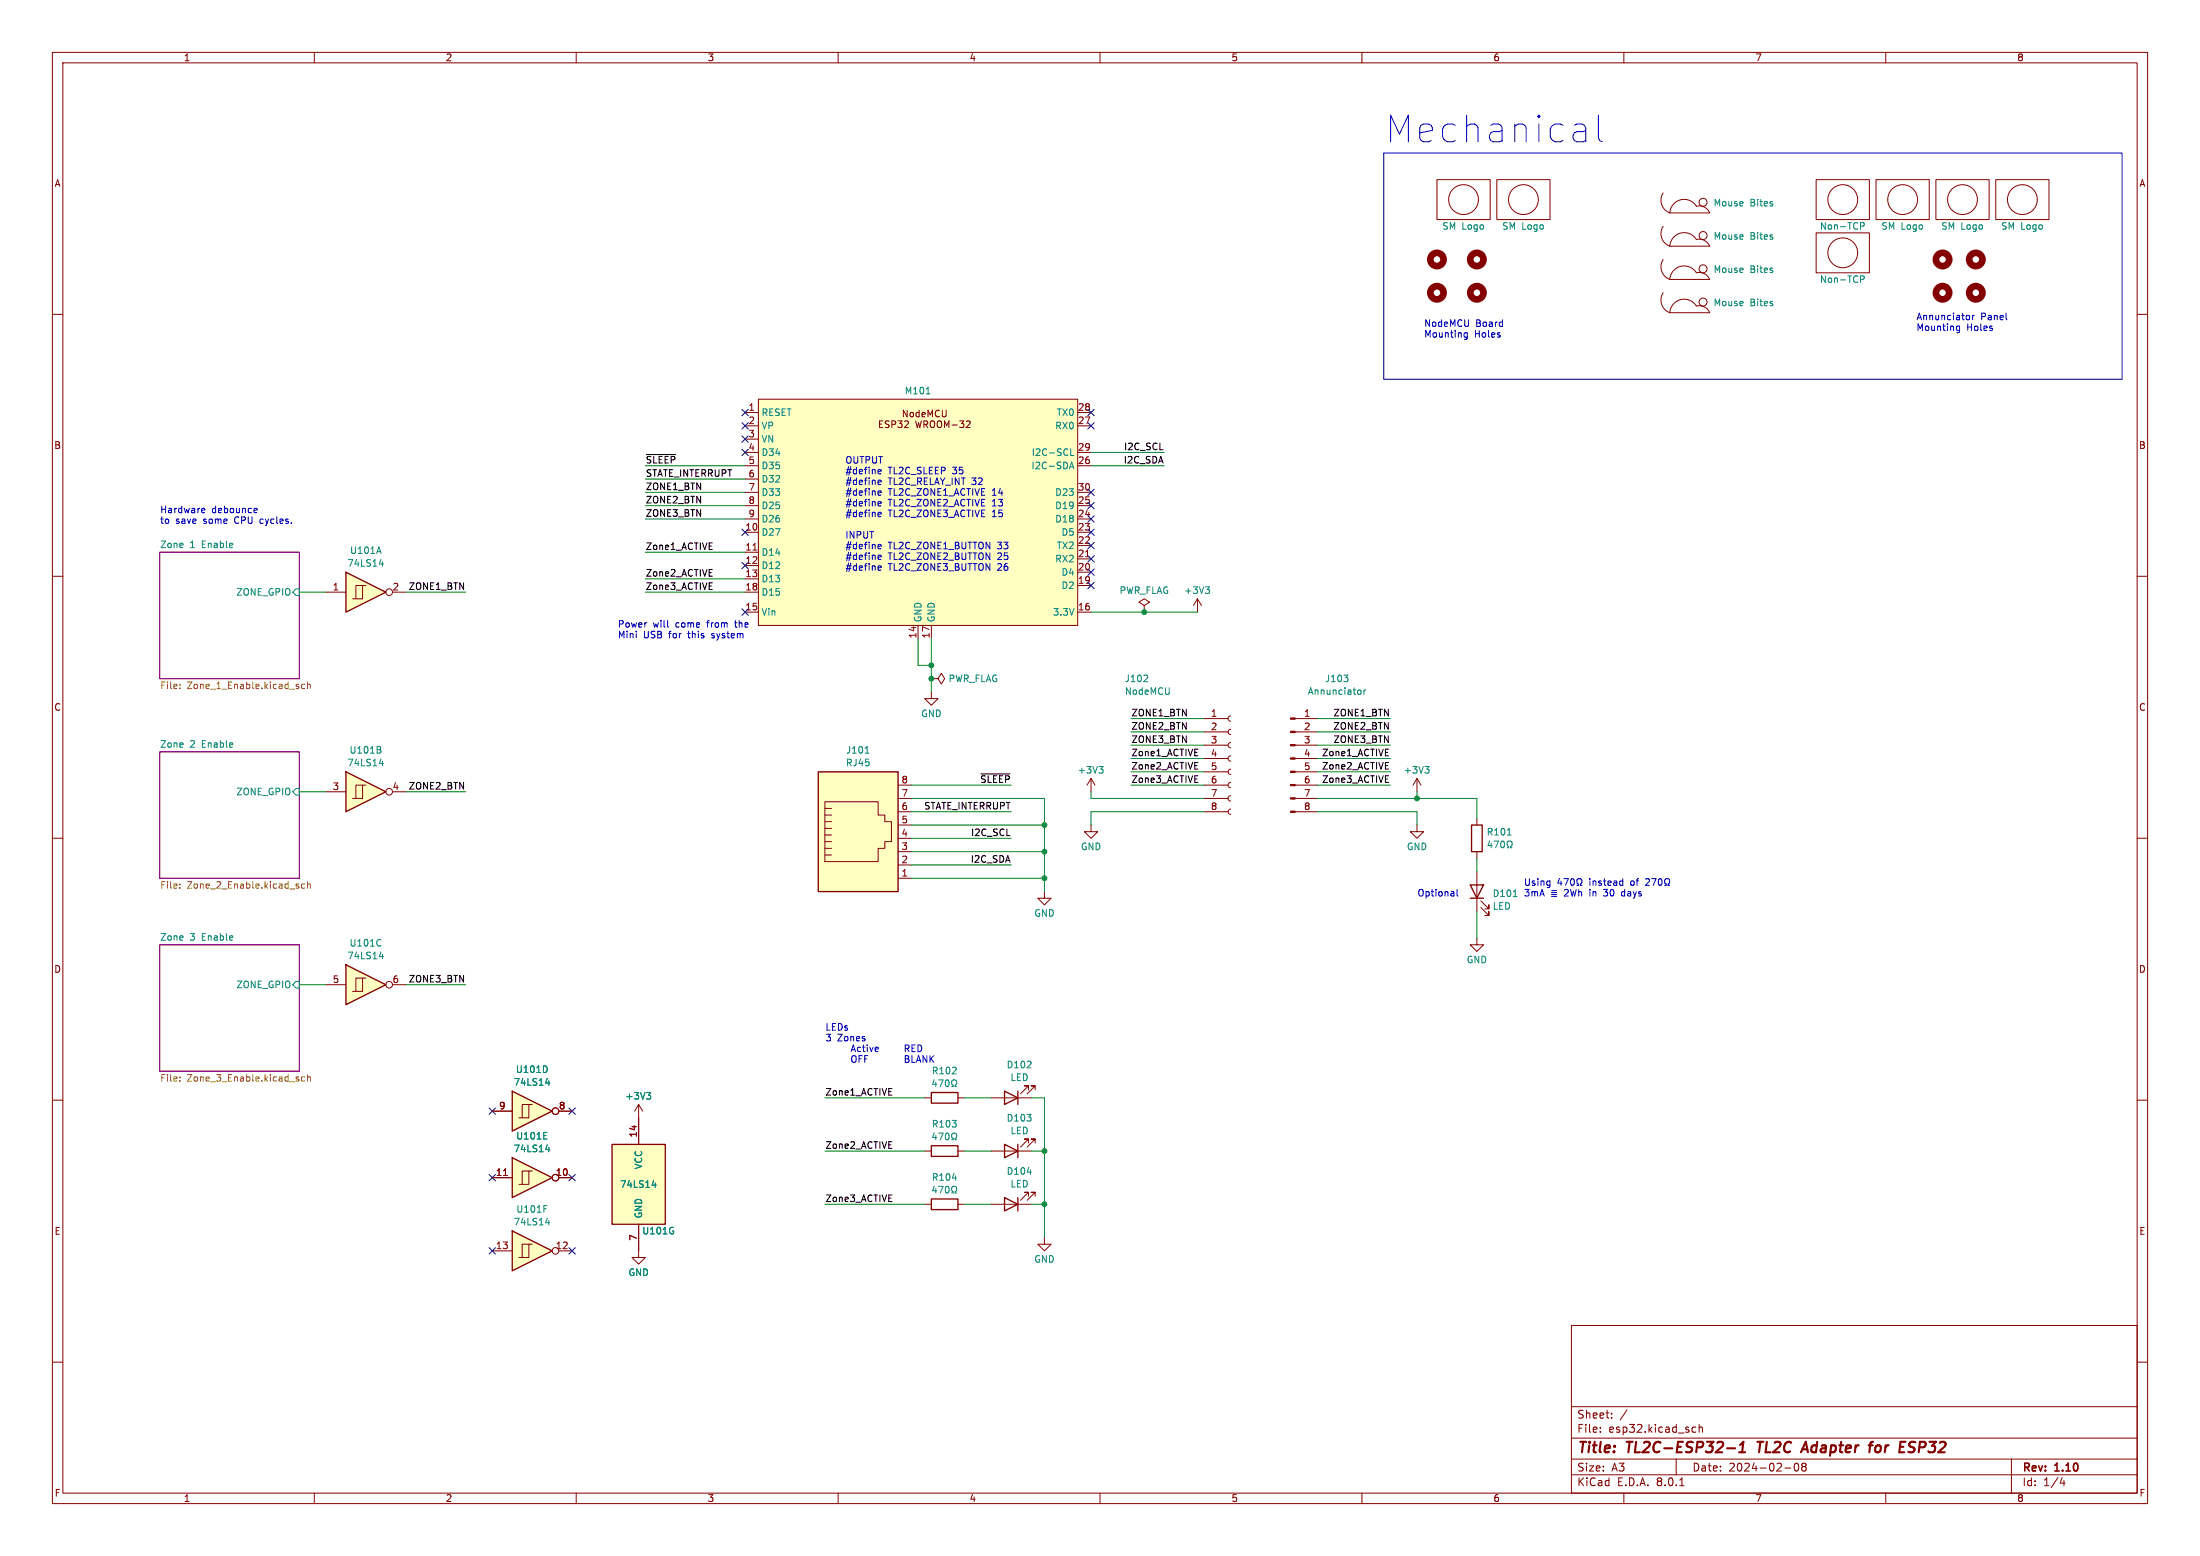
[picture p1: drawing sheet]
<svg xmlns="http://www.w3.org/2000/svg" width="420mm" height="297mm" viewBox="0 0 420 297" stroke-linecap="round" stroke-linejoin="round" font-family="sans-serif">
<path d="M0 0h420v297h-420z" fill="#fff" stroke="#fff" stroke-width=".19"/>
<g fill="none" stroke="#840000" stroke-width=".19">
<path d="M10 10h400v277h-400zM12 12h396v273h-396zM60 10v2M110 10v2M160 10v2M210 10v2M260 10v2M310 10v2M360 10v2M10 60h2M317.5 49.5a2.56 2.56 0 0 0 1.3 3.8M319.5 51.6a2.81 2.81 0 0 1 4.4 .5 2.18 2.18 0 0 1 2.5 1.2h-7.6a2.75 2.75 0 0 1 .7-1.7z"/>
<path d="M408 60h2M10 110h2M408 110h2M10 160h2M408 160h2M10 210h2M408 210h2M10 260h2M300 253h108v32h-108zM408 260h2M300 278.5h108M300 274.5h108"/>
<path d="M300 268.5h108M305.5 273.2v.2M305.5 272.5v.1M307.7 270.5v.2M307.7 269.8v.1M310.6 269.1l-1.3 1.9M320 278.5v3M323.2 273.3h.5M323.2 272.5h.5M324.4 272.5l.2-.1 .3 .1 .1 .9M324.4 271.9v1.5M342.7 279.4l.2-.1a.8 .8 0 0 1 .5 .7 .8 .8 0 0 1-.5 .8 1 1 0 0 1-.2-1.4z"/>
<path d="M344.2 279.9l-.3-.3 .3-.3h.3l.3 .3-.3 .3M344.2 279.9l-.3 .3v.3l.3 .3h.3l.3-.3-.1-.4-.2-.2M344.2 279.9h.3M384 278.5v6.5M60 285v2M110 285v2M160 285v2M210 285v2M260 285v2M300 281.5h108M310 285v2M320.7 283.6h.8"/>
<path d="M340.7 280.2h1.2M360 285v2M393.7 282l-.4 1.1h.9M394 282.6v1"/>
<circle cx="325.1" cy="51.3" r=".76"/>
</g>
<path d="M329.7 276.4h1.5M332 277.2h1.1M332.2 275.8l.6-.6-.2 2M335.5 275.2h1.1M336.1 275.2l-.3 2M343.8 277.2l.9-2 .4 2M344.1 276.6h.9M357.4 275.2h.2M358.7 275.9a.62 .62 0 0 0-.7 .4v.7a.52 .52 0 0 0 .8 .1M364.3 277.1h1M365.4 275.2l-.7 .1a.46 .46 0 0 0-.2 .5 .46 .46 0 0 0 .3 .4l.4 .1" fill="none" stroke="#840000" stroke-width=".4"/>
<path d="M30.5 105.4h26.6v24.1h-26.6zM30.5 143.5h26.6v24.1h-26.6zM30.5 180.3h26.6v24.2h-26.6z" fill="none" stroke="#840084" stroke-width=".19"/>
<path d="M56.5 112.4h.6v1.3h-.6l-.6-.7zM55.9 151.1l.6-.6h.6v1.3h-.6zM55.9 188l.6-.7h.6v1.3h-.6z" fill="none" stroke="#008484" stroke-width=".19"/>
<g fill="none" stroke="#848400" stroke-width=".19">
<path d="M34.3 130.7v.1M34.3 131.3v.1M57 131.1v.3M58.2 130.7l-.4-.1-.2 .2 .1 .6h.5M58.7 130.2v1.2M58.7 130.7l.2-.1 .3 .1v.7M34.3 169.4v.1M34.3 168.8v.1M57 169.2v.3M58.2 168.8l-.4-.1-.2 .2 .1 .6h.5M58.7 168.8l.2-.1 .3 .1v.7M58.7 168.3v1.2"/>
<path d="M34.3 205.6v.1M34.3 206.3v.1M57 206v.3M58.2 205.6l-.4-.1-.2 .3 .1 .5h.5M58.7 205.1v1.3M58.7 205.7l.2-.2 .3 .1v.8"/>
</g>
<path d="M156.2 147.3h15.2v22.9h-15.2z" fill="#ffffc2"/>
<g fill="none" stroke="#840000" stroke-width=".19">
<path d="M274.3 34.3h10.2v7.6h-10.2zM317.5 36.8a2.56 2.56 0 0 0 1.3 3.8M319.5 38.9a2.81 2.81 0 0 1 4.4 .5 2.18 2.18 0 0 1 2.5 1.2h-7.6a2.74 2.74 0 0 1 .7-1.7zM346.7 34.3h10.2v7.6h-10.2zM358.1 34.3h10.2v7.6h-10.2zM369.6 34.3h10.1v7.6h-10.1zM381 34.3h10.2v7.6h-10.2zM317.5 43.2a2.56 2.56 0 0 0 1.3 3.8M317.5 55.9a2.56 2.56 0 0 0 1.3 3.8M319.5 45.3a2.81 2.81 0 0 1 4.4 .4 2.18 2.18 0 0 1 2.5 1.3h-7.6a2.75 2.75 0 0 1 .7-1.7zM319.5 58a2.81 2.81 0 0 1 4.4 .4 2.18 2.18 0 0 1 2.5 1.3h-7.6a2.75 2.75 0 0 1 .7-1.7zM346.7 44.5h10.2v7.6h-10.2z"/>
<path d="M218.4 115.6l1.1-.7-1.1-.6-1 .6 1 .7v1.2M218.4 116.8h.1M228.6 114.3l-.8 1.3M228.6 114.3v2.5M228.6 114.3l.8 1.3M157.5 159.4h1.2M157.5 158.1h1.2M157.5 156.8h1.2M157.5 153h10.1v2.6h1.3v1.2h1.3v3.9h-1.3v1.2h-1.3v2.6h-10.1zM157.5 155.6h1.2M157.5 154.3h1.2M171.4 157.5h2.6"/>
<path d="M171.4 154.9h2.6M171.4 152.4h2.6M171.4 149.9h2.6M208.3 148.6l-.8 1.3M208.3 148.6v2.5M208.3 148.6l.7 1.3M157.5 163.2h1.2M157.5 161.9h1.2M157.5 160.7h1.2M171.4 167.6h2.6M171.4 165.1h2.6M171.4 162.6h2.6"/>
<path d="M171.4 160h2.6M189.2 209.6h7.6M196.3 208v-.7h-.7h.7l-1.5 1.5M197.6 208v-.7h-.8h.8l-1.5 1.5"/>
<circle cx="279.4" cy="38.1" r="2.84"/>
<circle cx="325.1" cy="38.6" r=".76"/>
<circle cx="351.8" cy="38.1" r="2.84"/>
<circle cx="363.2" cy="38.1" r="2.84"/>
<circle cx="374.6" cy="38.1" r="2.84"/>
<circle cx="386.1" cy="38.1" r="2.84"/>
<circle cx="325.1" cy="45" r=".76"/>
<circle cx="325.1" cy="57.7" r=".76"/>
<circle cx="351.8" cy="48.3" r="2.84"/>
</g>
<path d="M156.2 147.3h15.2v22.9h-15.2zM191.8 208.3l2.5 1.3-2.5 1.2zM194.3 208.3v2.5" fill="none" stroke="#840000" stroke-width=".25"/>
<path d="M355.2 52.6h.5l.2 .3-.1 .4h-.6M355.2 42.5h.5l.2 .2-.1 .4-.6 .1M230.1 112h.8l-.4 .5M230.7 112.5l.2 .2v.3l-.2 .3M165.2 143.8h.7M209.8 146.3h.8l-.4 .5M210.3 146.8l.3 .2v.3l-.3 .3" fill="none" stroke="#008484" stroke-width=".19"/>
<g fill="none" stroke="#840000" stroke-width="1.3">
<circle cx="281.9" cy="55.9" r="1.27"/>
<circle cx="370.8" cy="55.9" r="1.27"/>
<circle cx="370.8" cy="49.5" r="1.27"/>
<circle cx="377.2" cy="55.9" r="1.27"/>
<circle cx="377.2" cy="49.5" r="1.27"/>
</g>
<path d="M144.8 76.2h60.9v43.2h-60.9z" fill="#ffffc2"/>
<g fill="none" stroke="#840000" stroke-width=".19">
<path d="M142.2 78.7h2.6M144.8 76.2h60.9v43.2h-60.9zM173.2 78.3v1.3l-.8-1.3v1.3M173.8 78.8l.2-.1 .3 .1 .1 .5-.1 .2-.3 .1-.2-.2zM175.5 78.8l-.4-.1-.2 .3 .1 .5h.5M175.5 78.3v1.3M176 79.1l.6-.1v-.2l-.4-.1-.2 .2 .1 .6h.5M177.2 79.6v-1.3l.4 .9 .4-.9v1.3M179.3 78.4a.6 .6 0 0 0-.8 .4 .6 .6 0 0 0 .6 .8M179.9 78.3v1M180.6 78.3v1M205.7 78.7h2.6"/>
<path d="M142.2 81.3h2.6M142.2 99.1h2.6M142.2 96.5h2.6M142.2 88.9h2.6M142.2 86.4h2.6M142.2 83.8h2.6M142.2 94h2.6M142.2 91.4h2.6M167.9 80.9h.4M168.5 80.3h-.6v1.3h.6M169.7 80.4l-.5-.1-.1 .2v.3l.5 .3 .1 .3-.2 .2h-.5M170.3 81l.6-.1 .1-.1-.1-.3-.6-.2v1.3"/>
<path d="M171.4 80.3h.8l-.4 .5 .3 .1v.6l-.1 .1-.6-.1M172.7 80.5l.5-.2 .2 .4-.8 .9h.8M174.8 80.3l.3 1.3 .3-.9 .2 .9 .3-1.3M176.4 81l.6-.1 .1-.1-.1-.3-.6-.2v1.3M176.7 81l.4 .6M177.6 80.5l.3-.2a.43 .43 0 0 1 .5 .5v.4a.42 .42 0 0 1-.4 .4 .42 .42 0 0 1-.4-.4zM179.1 80.4a.81 .81 0 0 0 .1 1.2l.5-.2M180.3 80.3v1.3M181.2 80.3v1.3M183.2 81.5l.2 .1 .5-.1M185.1 80.9l-.7 .7h.8M205.7 81.3h2.6"/>
<path d="M205.7 99.1h2.6M205.7 96.5h2.6M205.7 88.9h2.6M205.7 86.4h2.6M205.7 94h2.6M142.2 101.6h2.6M142.2 105.4h2.6M142.2 108h2.6M142.2 110.5h2.6M142.2 116.8h2.6M142.2 113h2.6M143.8 105h.7"/>
<path d="M175.3 119.4v2.5M177.8 119.4v2.5M205.7 101.6h2.6M205.7 116.8h2.6M205.7 111.8h2.6M205.7 109.2h2.6M205.7 106.7h2.6M205.7 104.1h2.6M207.3 106.3h.7M176.5 209.6h1.3M182.9 209.6h1.2"/>
</g>
<path d="M176.8 75.2h.8M204.2 89.5l.4-1.3 .4 1.3M204.3 89.1h.6M204.4 85.7v1.2h.6M178.3 206.1l-.3 .9h.8M178.6 206.5v.9M179.2 206.1h.8l-.5 1.3M180.6 206.2l.2-.1a.68 .68 0 0 1 .4 .7 .68 .68 0 0 1-.4 .6l-.3-.5zM181.7 207.4h.3v-.2a.54 .54 0 0 1-.3-.8 .54 .54 0 0 1 .8-.2l.1 .6-.3 .4v.2h.3" fill="none" stroke="#008484" stroke-width=".19"/>
<path d="M177.8 208.5h5.1v2.1h-5.1z" fill="none" stroke="#840000" stroke-width=".25"/>
<path d="M66 109.2l7.7 3.8-7.7 3.8z" fill="#ffffc2"/>
<path d="M66 109.2l7.7 3.8-7.7 3.8z" fill="none" stroke="#840000" stroke-width=".25"/>
<g fill="none" stroke="#840000" stroke-width=".19">
<path d="M62.2 113h3.8M69.2 111.8h-1.3v2.5M69.8 111.8h-.6v2.5h-1.9M74.9 113h2.6M177.8 129.5h1.3l.6-1 .6 1-.6 1.1-.6-1.1M177.8 129.5h.1M177.8 132.1v1.3h1.3l-1.3 1.2-1.3-1.2h1.3M208.3 157.5v1.3h-1.3l1.3 1.2 1.2-1.2h-1.2"/>
<circle cx="74.3" cy="113" r=".63"/>
</g>
<path d="M72.3 104.4l.5 1.3M72.4 107.7h.8M73 107.2v.9" fill="none" stroke="#008484" stroke-width=".19"/>
<path d="M66 184.2l7.7 3.8-7.7 3.8z" fill="#ffffc2"/>
<path d="M66 184.2l7.7 3.8-7.7 3.8z" fill="none" stroke="#840000" stroke-width=".25"/>
<g fill="none" stroke="#840000" stroke-width=".19">
<path d="M199.4 170.2v1.3h1.3l-1.3 1.2-1.3-1.2h1.3M62.2 188h3.8M69.2 186.7h-1.3v2.5M69.8 186.7h-.6v2.5h-1.9M74.9 188h2.6"/>
<circle cx="74.3" cy="188" r=".63"/>
</g>
<path d="M72.7 179.4h.1M72.4 182.6h.8M72.7 180.5h.1M73 182.2v.8" fill="none" stroke="#008484" stroke-width=".19"/>
<path d="M66 147.3l7.7 3.8-7.7 3.8z" fill="#ffffc2"/>
<path d="M66 147.3l7.7 3.8-7.7 3.8zM280.7 168.9h2.5l-1.3 2.6zM280.7 171.5h2.5" fill="none" stroke="#840000" stroke-width=".25"/>
<g fill="none" stroke="#840000" stroke-width=".19">
<path d="M229.9 139.7h4.5M229.9 137.2h4.5M234.9 139.2l-.3 .1-.2 .4 .2 .4 .3 .1M234.9 136.7l-.3 .1-.2 .4 .2 .3 .3 .2M62.2 151.1h3.8M69.2 149.9h-1.3v2.5M69.8 149.9h-.6v2.5h-1.9M74.9 151.1h2.6M229.9 154.9h4.5M229.9 152.4h4.5M229.9 149.9h4.5M229.9 147.3h4.5"/>
<path d="M229.9 144.8h4.5M229.9 142.2h4.5M234.9 154.4l-.3 .2-.2 .3 .2 .4 .3 .1M234.9 151.9l-.3 .1-.2 .4 .2 .4 .3 .1M234.9 149.4l-.3 .1-.2 .4 .2 .3 .3 .2M234.9 146.8l-.3 .2-.2 .3 .2 .4 .3 .1M234.9 144.3l-.3 .1-.2 .4 .2 .3 .3 .2M234.9 141.7l-.3 .2-.2 .3 .2 .4 .3 .1M281.9 166.4v7.6M282.7 173.2l1.5 1.6v-.8v.8h-.7M282.7 172l1.5 1.5v-.8v.8h-.7"/>
<circle cx="74.3" cy="151.1" r=".63"/>
</g>
<path d="M219 128.9l.1 .2-.1 .3-.7 .7h.8M72.4 143.1l.3 .2v.3l-.2 .2M72.4 145.8h.8M72.5 142.5l.2 .2-.2 .3M73 145.3v.9M288.9 171.1h.7" fill="none" stroke="#008484" stroke-width=".19"/>
<g fill="none" stroke="#840000" stroke-width="1.3">
<circle cx="274.3" cy="55.9" r="1.27"/>
<circle cx="281.9" cy="49.5" r="1.27"/>
</g>
<path d="M97.8 221l7.6 3.8-7.6 3.8z" fill="#ffffc2"/>
<path d="M97.8 221l7.6 3.8-7.6 3.8z" fill="none" stroke="#840000" stroke-width=".25"/>
<g fill="none" stroke="#840000" stroke-width=".19">
<path d="M94 224.8h3.8M96.1 224.4h.8M101 223.5h-1.3v2.6M101.6 223.5h-.6v2.6h-1.9M106.7 224.8h2.5"/>
<circle cx="106" cy="224.8" r=".63"/>
</g>
<path d="M103.8 217.4h.6M103.8 216.1h.6M104.2 219.4h.8M104.8 219v.8" fill="none" stroke="#008484" stroke-width=".19"/>
<path d="M97.8 208.3l7.6 3.8-7.6 3.8z" fill="#ffffc2"/>
<path d="M97.8 208.3l7.6 3.8-7.6 3.8z" fill="none" stroke="#840000" stroke-width=".25"/>
<g fill="none" stroke="#840000" stroke-width=".19">
<path d="M94 212.1h3.8M101 210.8h-1.3v2.6M101.6 210.8h-.6v2.6h-1.9M106.7 212.1h2.5"/>
<circle cx="106" cy="212.1" r=".63"/>
</g>
<path d="M104.2 206.7h.8M104.4 203.7v.7M104.8 206.3v.8" fill="none" stroke="#008484" stroke-width=".19"/>
<path d="M97.8 234.9l7.6 3.9-7.6 3.8z" fill="#ffffc2"/>
<path d="M280.9 157.5h2.1v5.1h-2.1zM177.8 218.7h5.1v2h-5.1zM191.8 218.4l2.5 1.3-2.5 1.3zM194.3 218.4v2.6M97.8 234.9l7.6 3.9-7.6 3.8zM177.8 228.9h5.1v2h-5.1zM191.8 228.6l2.5 1.3-2.5 1.2zM194.3 228.6v2.5" fill="none" stroke="#840000" stroke-width=".25"/>
<g fill="none" stroke="#840000" stroke-width=".19">
<path d="M285.7 34.3h10.2v7.6h-10.2zM247.2 139.7h4.3M247.2 137.2h4.3M247.2 154.9h4.3M247.2 152.4h4.3M247.2 149.9h4.3M247.2 147.3h4.3M247.2 144.8h4.3M247.2 142.2h4.3M270.5 157.5v1.3h-1.3l1.3 1.2 1.3-1.2h-1.3M270.5 148.6l-.8 1.3M270.5 148.6v2.5"/>
<path d="M270.5 148.6l.8 1.3M281.9 156.2v1.3M281.9 179.1v1.2h1.3l-1.3 1.3-1.2-1.3h1.2M281.9 162.6v1.2M121.9 210.8l-.7 1.3M121.9 210.8v2.6M121.9 210.8l.8 1.3M176.5 219.7h1.3M182.9 219.7h1.2M189.2 219.7h7.6M196.3 218.2v-.8h-.7h.7l-1.5 1.5M197.6 218.2v-.8h-.8h.8l-1.5 1.5"/>
<path d="M94 238.8h3.8M101 237.5h-1.3v2.5M101.6 237.5h-.6v2.5h-1.9M106.7 238.8h2.5M121.9 238.8v1.2h1.3l-1.3 1.3-1.3-1.3h1.3M176.5 229.9h1.3M182.9 229.9h1.2M189.2 229.9h7.6M196.3 228.3v-.7h-.7h.7l-1.5 1.5M197.6 228.3v-.7h-.8h.8l-1.5 1.5M199.4 236.2v1.3h-1.3l1.3 1.3 1.3-1.3h-1.3"/>
<circle cx="290.8" cy="38.1" r="2.84"/>
<circle cx="106" cy="238.8" r=".63"/>
</g>
<g fill="none" stroke="#008484" stroke-width=".19">
<path d="M256.5 128.8h.8l-.4 .5M257.2 129.4l.1 .2-.1 .5M259.6 131.7l.2 .2v.4l-.2 .2M260.4 131.7v.8M260.7 131.7l-.3 .2M272 146.3h.8l-.4 .5M272.6 146.8l.2 .2v.3l-.2 .3M287.8 159.4h.7M284.4 160.5l-.3 .9h.8M284.7 161v.8M285.2 160.5h.9l-.6 1.3M286.6 160.7l.2-.2a.68 .68 0 0 1 .4 .7 .68 .68 0 0 1-.4 .6l-.3-.5z"/>
<path d="M287.7 161.8h.3v-.2a.54 .54 0 0 1-.3-.8 .54 .54 0 0 1 .8-.2l.2 .6-.3 .4v.2h.3M123.4 208.5h.8l-.4 .5M124 209l.2 .3v.3l-.2 .2M178.3 216.2l-.3 .9h.8M178.6 216.7v.9M179.2 216.3h.8l-.5 1.3M180.6 216.4l.2-.1a.68 .68 0 0 1 .4 .6 .68 .68 0 0 1-.4 .7l-.3-.5zM181.7 217.6h.3v-.3a.54 .54 0 0 1-.3-.7 .54 .54 0 0 1 .8-.3l.1 .6-.3 .4v.3h.3M103.8 230.1h.6M104.2 233.4h.8M104.8 233v.8M178.3 226.4l-.3 .9h.8"/>
<path d="M178.6 226.9v.8M179.2 226.4h.8l-.5 1.3M180.6 226.6l.2-.2a.68 .68 0 0 1 .4 .7 .68 .68 0 0 1-.4 .6l-.3-.5zM181.7 227.7h.3v-.2a.54 .54 0 0 1-.3-.8 .54 .54 0 0 1 .8-.2l.1 .6-.3 .4v.2h.3M181.8 224.9h.8M196.1 223.7h.8"/>
</g>
<g fill="#840000" stroke="#840000" stroke-width=".19">
<path d="M246.4 154.8h.8v.3h-.8z"/>
<path d="M246.4 152.3h.8v.2h-.8z"/>
<path d="M246.4 149.7h.8v.3h-.8z"/>
<path d="M246.4 147.2h.8v.2h-.8z"/>
<path d="M246.4 144.7h.8v.2h-.8z"/>
<path d="M246.4 142.1h.8v.3h-.8z"/>
<path d="M246.4 139.6h.8v.2h-.8z"/>
<path d="M246.4 137h.8v.3h-.8z"/>
</g>
<circle cx="274.3" cy="49.5" r="1.27" fill="none" stroke="#840000" stroke-width="1.3"/>
<path d="M116.8 218.4h10.2v15.3h-10.2z" fill="#ffffc2"/>
<path d="M116.8 218.4h10.2v15.3h-10.2z" fill="none" stroke="#840000" stroke-width=".25"/>
<g fill="none" stroke="#840000" stroke-width=".19">
<path d="M94 212.1h3.8M106.7 212.1h2.5M121.9 213.4v5M94 224.8h3.8M96.1 224.4h.8M106.7 224.8h2.5M121.9 233.7v5.1"/>
<circle cx="106" cy="212.1" r=".63"/>
<circle cx="106" cy="224.8" r=".63"/>
</g>
<path d="M103.8 217.4h.6M103.8 216.1h.6M104.2 219.4h.8M104.2 206.7h.8M104.4 203.7v.7M104.8 206.3v.8M104.8 219v.8M123.4 208.5h.8l-.4 .5M124 209l.2 .3v.3l-.2 .2M124.5 226.2h.8M125.1 225.8v.8" fill="none" stroke="#008484" stroke-width=".19"/>
<path d="M123.4 86.8h5.6M187.3 147.7h5.5" fill="none" stroke="#000" stroke-width=".19"/>
<g fill="none" stroke="#0000c2" stroke-width=".19">
<path d="M264.2 29.2h140.9v43.2h-140.9zM301 23.7h1l.5 .2 .2 .5v2.7M302.7 26.8l-.5 .3h-1.2M302.7 24.9l-.5 .2h-1.2M305.1 22v4.3l.3 .5 .5 .3M279.6 64.2l.1 .2 .4-.1M280.1 63.5v1l-.2 .3-.3-.1M280.1 63.6l-.4-.1-.1 .1M373.5 63l.2 .1 .4-.1M374.1 62.2v1.1l-.3 .2-.3-.1M374.1 62.3l-.4-.1-.2 .2M375.8 60.2l.2 .2v.4l-.2 .2"/>
<path d="M376.6 60.2v.8M376.9 60.2l-.3 .2M383 61h.2M38.7 97l.3 .1 .1 .2-.6 .1M39 97.8l-.3 .1M48.7 97l.3 .1 .1 .2-.6 .1M49 97.8l-.3 .1M167.6 90.3l.2 .1h.4M167.6 89.8l.2-.2 .4 .2v.1l-.6 .1M167.6 91.8l.2-.2 .4 .2v.1l-.6 .2M167.6 93.9l.2-.2 .4 .2v.1l-.6 .1M167.6 95.9l.2-.2 .4 .2v.1l-.6 .2"/>
<path d="M167.6 98l.2-.2 .4 .2v.1l-.6 .1M167.6 92.3l.2 .2 .4-.1M167.6 94.4l.2 .1h.4M167.6 96.4l.2 .2 .4-.1M167.6 98.4l.2 .2h.4M127.5 119.7h.1M167.6 104.1l.2-.2 .4 .2v.1l-.6 .1M167.6 106.1l.2-.1 .4 .1v.2l-.6 .1M167.6 108.2l.2-.2 .4 .2v.1l-.6 .1M167.6 104.6l.2 .2 .4-.1M167.6 106.6l.2 .2 .4-.1M167.6 108.7l.2 .2 .4-.1"/>
<path d="M278.2 169.8v1.1l.2 .1M295.8 168.1l.1 .1M295.9 168.1l-.1 1.2M295.9 168.9l-.1 .1M297.7 167.7l-.3 .9h.8M298 168.1v.9M298.5 167.7h.9l-.5 1.3M299.9 167.8l.2-.1a.68 .68 0 0 1 .5 .7 .68 .68 0 0 1-.5 .6l-.3-.5zM301 169h.3v-.3a.54 .54 0 0 1-.2-.7 .54 .54 0 0 1 .7-.2l.2 .6-.3 .3v.3h.3M309.7 168.1l.1 .1M309.7 170.3l-.1 .1 .1 .6M309.8 167.7v1.3"/>
<path d="M309.8 168.9l-.1 .1M314.2 167.8l.4-.1 .3 .4-.8 .9h.8M315.3 167.7h.8l-.5 1.3M316.7 167.8l.2-.1a.68 .68 0 0 1 .4 .7 .68 .68 0 0 1-.4 .6l-.3-.5zM317.8 169h.3v-.3a.54 .54 0 0 1-.3-.7 .54 .54 0 0 1 .8-.2l.1 .6-.3 .3v.3h.3M174.7 199.5h-.6v1.2h.6M175.2 199.5a.64 .64 0 0 1 .8 .6 .64 .64 0 0 1-.8 .6zM167.1 200.3l.6-.1-.1-.3h-.3l-.2 .2v.6h.5M172.8 200.1h.6l.1-.2v-.3l-.7-.1v1.2M172.8 201.5h.4l.3 .2-.3 .4 .3 .1v.3l-.2 .3h-.5zM172.8 202.1h.4M173.1 200.1l.4 .6"/>
<path d="M174.1 200.1h.4M174.1 201.5v1.3h.6M174.9 202.8l.5-1.3 .4 1.3M175.1 202.4h.6M176.9 201.5v1.3l-.7-1.3v1.3M177.5 201.5v1.3M177.7 202l.6 .8M178.3 201.5l-.8 .7"/>
</g>
<g fill="none" stroke="#008400" stroke-width=".19">
<path d="M123.2 91.4h19M123.2 96.5h19M123.2 99.1h19M123.2 88.9h19M123.2 94h19M208.3 88.9h13.9M208.3 86.4h13.9M57.1 113h5.1M77.5 113h11.4M123.2 110.5h19M123.2 105.4h19M123.2 113h19"/>
<path d="M208.3 116.8h20.3M175.3 121.9v5.1h2.5M177.8 121.9v10.2M215.9 137.2h14M215.9 139.7h14M251.5 137.2h13.9M251.5 139.7h13.9M57.1 151.1h5.1M77.5 151.1h11.4M174 149.9h19M174 152.4h25.4v17.8M174 154.9h19"/>
<path d="M174 157.5h25.4M208.3 151.1v1.3h21.6M215.9 149.9h14M215.9 147.3h14M215.9 144.8h14M215.9 142.2h14M229.9 154.9h-21.6v2.6M251.5 149.9h13.9M251.5 152.4h30.4v3.8M251.5 154.9h19v2.6M251.5 147.3h13.9M251.5 144.8h13.9"/>
<path d="M251.5 142.2h13.9M270.5 151.1v1.3M174 160h19M174 162.6h25.4M174 167.6h25.4M174 165.1h19M281.9 163.8v2.6M281.9 174v5.1M57.1 188h5.1M77.5 188h11.4M157.5 219.7h19M157.5 209.6h19"/>
<path d="M184.1 219.7h5.1M184.1 209.6h5.1M196.8 209.6h2.6v26.6M196.8 219.7h2.6M157.5 229.9h19M184.1 229.9h5.1M196.8 229.9h2.6"/>
</g>
<g fill="none" stroke="#000084" stroke-width=".19">
<path d="M141.6 78.1l1.2 1.2M142.8 78.1l-1.2 1.2M207.7 78.1l1.2 1.2M208.9 78.1l-1.2 1.2M141.6 83.2l1.2 1.2M141.6 80.7l1.2 1.2M141.6 85.8l1.2 1.2M142.8 83.2l-1.2 1.2M142.8 80.7l-1.2 1.2M142.8 85.8l-1.2 1.2M207.7 80.7l1.2 1.2M207.7 95.9l1.2 1.2"/>
<path d="M207.7 98.5l1.2 1.2M207.7 93.4l1.2 1.2M208.9 80.7l-1.2 1.2M208.9 95.9l-1.2 1.2M208.9 98.5l-1.2 1.2M208.9 93.4l-1.2 1.2M141.6 107.3l1.2 1.3M141.6 101l1.2 1.2M141.6 116.2l1.2 1.2M142.8 107.3l-1.2 1.3M142.8 101l-1.2 1.2M142.8 116.2l-1.2 1.2"/>
<path d="M207.7 103.5l1.2 1.2M207.7 106.1l1.2 1.2M207.7 101l1.2 1.2M207.7 108.6l1.2 1.2M207.7 111.2l1.2 1.2M208.9 103.5l-1.2 1.2M208.9 106.1l-1.2 1.2M208.9 101l-1.2 1.2M208.9 108.6l-1.2 1.2M208.9 111.2l-1.2 1.2M93.4 211.5l1.2 1.2M94.6 211.5l-1.2 1.2"/>
<path d="M108.6 211.5l1.2 1.2M109.8 211.5l-1.2 1.2M93.4 238.2l1.2 1.2M93.4 224.2l1.2 1.2M94.6 238.2l-1.2 1.2M94.6 224.2l-1.2 1.2M108.6 224.2l1.2 1.2M108.6 238.2l1.2 1.2M109.8 224.2l-1.2 1.2M109.8 238.2l-1.2 1.2"/>
</g>
<g fill="#008400" stroke="#008400" stroke-width=".19">
<circle cx="218.4" cy="116.8" r=".46"/>
<circle cx="177.8" cy="127" r=".46"/>
<circle cx="177.8" cy="129.5" r=".46"/>
<circle cx="199.4" cy="229.9" r=".46"/>
<circle cx="199.4" cy="219.7" r=".46"/>
<circle cx="199.4" cy="157.5" r=".46"/>
<circle cx="270.5" cy="152.4" r=".46"/>
<circle cx="199.4" cy="167.6" r=".46"/>
<circle cx="199.4" cy="162.6" r=".46"/>
</g>
<text font-size="7.1" fill="#0000c2" x="264.2" y="27.7">Mechanical</text>
<g font-size="2.8" fill="#840000">
<text x="301" y="277.9">Title:</text>
<text x="310.6" y="277.9">TL2C-ESP32-1</text>
<text x="336.4" y="277.9">TL2C</text>
<text x="345.8" y="277.9">Adapter</text>
<text x="359.3" y="277.9">for</text>
<text x="365.8" y="277.9">ESP32</text>
</g>
<g font-size="2.1" fill="#840000">
<text x="301" y="273.7">File:</text>
<text x="301" y="271">Sheet:</text>
<text x="307.1" y="273.7">esp32.kicad_sch</text>
<text x="301" y="281.1">Size:</text>
<text x="307.6" y="281.1">A3</text>
<text x="323" y="281.1">Date:</text>
<text x="330" y="281.1">2024-02-08</text>
<text x="386" y="281.3">Rev:</text>
<text x="392.4" y="281.3">1.10</text>
<text x="301" y="283.9">KiCad</text>
<text x="308.7" y="283.9">E.D.A.</text>
<text x="316.3" y="283.9">8.0.1</text>
<text x="386" y="283.9">Id:</text>
<text x="390.1" y="283.9">1/4</text>
</g>
<g font-size="1.8" fill="#840000">
<text x="35" y="11.9">1</text>
<text x="85" y="11.9">2</text>
<text x="135" y="11.9">3</text>
<text x="185" y="11.9">4</text>
<text x="235" y="11.9">5</text>
<text x="285" y="11.9">6</text>
<text x="335" y="11.9">7</text>
<text x="385" y="11.9">8</text>
<text x="10.3" y="35.9">A</text>
<text x="408.3" y="35.9">A</text>
<text x="142.8" y="78.5">1</text>
<text x="142.8" y="81">2</text>
<text x="142.8" y="83.6">3</text>
<text x="179.7" y="80.9">WROOM-32</text>
<text x="205.7" y="81">27</text>
<text x="205.7" y="78.5">28</text>
<text x="10.3" y="85.9">B</text>
<text x="142.8" y="86.1">4</text>
<text x="142.8" y="88.6">5</text>
<text x="205.7" y="88.6">26</text>
<text x="205.7" y="86.1">29</text>
<text x="408.2" y="85.9">B</text>
<text x="142.8" y="91.2">6</text>
<text x="142.8" y="93.7">7</text>
<text x="205.7" y="93.7">30</text>
<text x="142.2" y="101.3">10</text>
<text x="142.8" y="96.3">8</text>
<text x="142.8" y="98.8">9</text>
<text x="205.7" y="101.3">23</text>
<text x="205.7" y="98.8">24</text>
<text x="205.7" y="96.3">25</text>
<text x="142.2" y="105.2">11</text>
<text x="142.2" y="107.7">12</text>
<text x="205.7" y="106.4">21</text>
<text x="205.7" y="103.9">22</text>
<text x="63.4" y="112.8">1</text>
<text x="74.9" y="112.8">2</text>
<text x="142.2" y="110.2">13</text>
<text x="142.2" y="112.8">18</text>
<text x="205.7" y="111.5">19</text>
<text x="205.7" y="109">20</text>
<text x="142.2" y="116.6">15</text>
<text x="205.7" y="116.6">16</text>
<text x="175" y="122" transform="rotate(-90 175 122)">14</text>
<text x="177.5" y="122" transform="rotate(-90 177.5 122)">17</text>
<text x="10.3" y="135.9">C</text>
<text x="231.1" y="136.9">1</text>
<text x="248.8" y="136.9">1</text>
<text x="408.2" y="135.9">C</text>
<text x="231.1" y="139.4">2</text>
<text x="231.1" y="142">3</text>
<text x="248.8" y="139.4">2</text>
<text x="248.8" y="142">3</text>
<text x="172" y="149.6">8</text>
<text x="231.1" y="144.5">4</text>
<text x="231.1" y="147.1">5</text>
<text x="231.1" y="149.6">6</text>
<text x="248.8" y="144.5">4</text>
<text x="248.8" y="147.1">5</text>
<text x="248.8" y="149.6">6</text>
<text x="63.4" y="150.9">3</text>
<text x="74.9" y="150.9">4</text>
<text x="172" y="154.7">6</text>
<text x="172" y="152.1">7</text>
<text x="231.1" y="152.1">7</text>
<text x="231.1" y="154.7">8</text>
<text x="248.8" y="152.1">7</text>
<text x="248.8" y="154.7">8</text>
<text x="172" y="159.8">4</text>
<text x="172" y="157.2">5</text>
<text x="172" y="167.4">1</text>
<text x="172" y="164.8">2</text>
<text x="172" y="162.3">3</text>
<text x="10.3" y="185.9">D</text>
<text x="408.2" y="185.9">D</text>
<text x="63.4" y="187.7">5</text>
<text x="74.9" y="187.7">6</text>
<text x="95.2" y="211.8">9</text>
<text x="106.6" y="211.8">8</text>
<text x="121.7" y="217.2" transform="rotate(-90 121.7 217.2)">14</text>
<text x="94.6" y="224.5">11</text>
<text x="106" y="224.5">10</text>
<text x="10.3" y="235.9">E</text>
<text x="94.6" y="238.5">13</text>
<text x="106" y="238.5">12</text>
<text x="121.7" y="236.9" transform="rotate(-90 121.7 236.9)">7</text>
<text x="408.3" y="235.9">E</text>
<text x="10.3" y="285.9">F</text>
<text x="35" y="286.9">1</text>
<text x="85" y="286.9">2</text>
<text x="135" y="286.9">3</text>
<text x="185" y="286.9">4</text>
<text x="235" y="286.9">5</text>
<text x="285" y="286.9">6</text>
<text x="335" y="286.9">7</text>
<text x="385" y="286.9">8</text>
<text x="408.3" y="285.9">F</text>
</g>
<g font-size="1.8" fill="#008484">
<text x="327" y="39.6">Mouse</text>
<text x="334.1" y="39.6">Bites</text>
<text x="275.2" y="44">SM Logo</text>
<text x="286.7" y="44">SM Logo</text>
<text x="327" y="45.9">Mouse</text>
<text x="334.1" y="45.9">Bites</text>
<text x="347.3" y="44">Non-TCP</text>
<text x="359.1" y="44">SM Logo</text>
<text x="370.5" y="44">SM Logo</text>
<text x="381.9" y="44">SM Logo</text>
<text x="327" y="52.3">Mouse</text>
<text x="334.1" y="52.3">Bites</text>
<text x="327" y="58.6">Mouse</text>
<text x="334.1" y="58.6">Bites</text>
<text x="347.3" y="54.2">Non-TCP</text>
<text x="172.6" y="75.5">M101</text>
<text x="145.3" y="79.6">RESET</text>
<text x="145.3" y="82.1">VP</text>
<text x="201.3" y="82.1">RX0</text>
<text x="201.6" y="79.6">TX0</text>
<text x="145.3" y="84.7">VN</text>
<text x="145.3" y="87.2">D34</text>
<text x="145.3" y="89.8">D35</text>
<text x="196.8" y="89.8">I2C-SDA</text>
<text x="196.9" y="87.2">I2C-SCL</text>
<text x="145.3" y="92.3">D32</text>
<text x="145.3" y="94.8">D33</text>
<text x="201.3" y="94.8">D23</text>
<text x="145.3" y="97.4">D25</text>
<text x="145.3" y="99.9">D26</text>
<text x="201.3" y="99.9">D18</text>
<text x="201.3" y="97.4">D19</text>
<text x="30.5" y="104.7">Zone</text>
<text x="36.2" y="104.7">1</text>
<text x="38.6" y="104.7">Enable</text>
<text x="66.7" y="105.9">U101A</text>
<text x="145.3" y="102.5">D27</text>
<text x="145.3" y="106.3">D14</text>
<text x="201.3" y="107.5">RX2</text>
<text x="201.6" y="105">TX2</text>
<text x="202.5" y="102.5">D5</text>
<text x="45" y="113.9">ZONE_GPIO</text>
<text x="66.2" y="108.4">74LS14</text>
<text x="145.3" y="108.8">D12</text>
<text x="145.3" y="111.4">D13</text>
<text x="145.3" y="113.9">D15</text>
<text x="202.5" y="112.6">D2</text>
<text x="202.5" y="110.1">D4</text>
<text x="213.6" y="113.6">PWR_FLAG</text>
<text x="226" y="113.6">+3V3</text>
<text x="145.3" y="117.7">Vin</text>
<text x="176.1" y="118.9" transform="rotate(-90 176.1 118.9)">GND</text>
<text x="178.7" y="118.9" transform="rotate(-90 178.7 118.9)">GND</text>
<text x="200.9" y="117.7">3.3V</text>
<text x="181" y="130.4">PWR_FLAG</text>
<text x="214.6" y="130.4">J102</text>
<text x="252.9" y="130.4">J103</text>
<text x="175.8" y="137.1">GND</text>
<text x="214.6" y="132.8">NodeMCU</text>
<text x="249.6" y="132.8">Annunciator</text>
<text x="30.5" y="142.8">Zone</text>
<text x="36.2" y="142.8">2</text>
<text x="38.6" y="142.8">Enable</text>
<text x="66.2" y="146.5">74LS14</text>
<text x="66.6" y="144">U101B</text>
<text x="161.4" y="146.5">RJ45</text>
<text x="161.4" y="144">J101</text>
<text x="205.6" y="147.9">+3V3</text>
<text x="267.9" y="147.9">+3V3</text>
<text x="45" y="152">ZONE_GPIO</text>
<text x="283.7" y="159.7">R101</text>
<text x="206.2" y="162.5">GND</text>
<text x="268.5" y="162.5">GND</text>
<text x="284.9" y="171.4">D101</text>
<text x="284.9" y="173.8">LED</text>
<text x="30.5" y="179.6">Zone</text>
<text x="36.2" y="179.6">3</text>
<text x="38.6" y="179.6">Enable</text>
<text x="197.4" y="175.2">GND</text>
<text x="66.2" y="183.3">74LS14</text>
<text x="66.6" y="180.9">U101C</text>
<text x="279.9" y="184.1">GND</text>
<text x="45" y="188.8">ZONE_GPIO</text>
<text x="98" y="207.4">74LS14</text>
<text x="98.4" y="205">U101D</text>
<text x="177.8" y="205.3">R102</text>
<text x="192.1" y="204.1">D102</text>
<text x="192.8" y="206.5">LED</text>
<text x="119.3" y="210.1">+3V3</text>
<text x="177.8" y="215.4">R103</text>
<text x="192.1" y="214.3">D103</text>
<text x="98" y="220.1">74LS14</text>
<text x="98.4" y="217.7">U101E</text>
<text x="192.8" y="216.7">LED</text>
<text x="118.3" y="226.9">74LS14</text>
<text x="122.8" y="223.3" transform="rotate(-90 122.8 223.3)">VCC</text>
<text x="177.8" y="225.6">R104</text>
<text x="192.1" y="224.4">D104</text>
<text x="192.8" y="226.9">LED</text>
<text x="98.5" y="231.7">U101F</text>
<text x="122.8" y="232.7" transform="rotate(-90 122.8 232.7)">GND</text>
<text x="98" y="234.1">74LS14</text>
<text x="122.5" y="235.8">U101G</text>
<text x="119.9" y="243.8">GND</text>
<text x="197.4" y="241.2">GND</text>
</g>
<g font-size="1.8" fill="#0000c2">
<text x="271.8" y="62.5">NodeMCU</text>
<text x="271.8" y="64.5">Mounting</text>
<text x="281.5" y="64.5">Holes</text>
<text x="281.7" y="62.5">Board</text>
<text x="365.8" y="61.2">Annunciator</text>
<text x="365.8" y="63.3">Mounting</text>
<text x="375.5" y="63.3">Holes</text>
<text x="378.1" y="61.2">Panel</text>
<text x="161.3" y="88.7">OUTPUT</text>
<text x="161.3" y="90.7">#define</text>
<text x="161.3" y="92.8">#define</text>
<text x="161.3" y="94.8">#define</text>
<text x="169.5" y="90.7">TL2C_SLEEP</text>
<text x="169.5" y="92.8">TL2C_RELAY_INT 32</text>
<text x="169.5" y="94.8">TL2C_ZONE1_ACTIVE</text>
<text x="182" y="90.7">35</text>
<text x="189.5" y="94.8">14</text>
<text x="30.5" y="98">Hardware</text>
<text x="30.5" y="100.1">to</text>
<text x="33.5" y="100.1">save</text>
<text x="38.9" y="100.1">some</text>
<text x="40.4" y="98">debounce</text>
<text x="45.1" y="100.1">CPU</text>
<text x="50.1" y="100.1">cycles.</text>
<text x="161.3" y="96.9">#define</text>
<text x="161.3" y="98.9">#define</text>
<text x="169.5" y="96.9">TL2C_ZONE2_ACTIVE</text>
<text x="169.5" y="98.9">TL2C_ZONE3_ACTIVE</text>
<text x="189.5" y="96.9">13</text>
<text x="189.5" y="98.9">15</text>
<text x="161.3" y="103">INPUT</text>
<text x="161.3" y="105">#define</text>
<text x="161.3" y="107.1">#define</text>
<text x="169.5" y="105">TL2C_ZONE1_BUTTON</text>
<text x="169.5" y="107.1">TL2C_ZONE2_BUTTON</text>
<text x="190.5" y="105">33</text>
<text x="190.5" y="107.1">25</text>
<text x="161.3" y="109.1">#define</text>
<text x="169.5" y="109.1">TL2C_ZONE3_BUTTON</text>
<text x="190.5" y="109.1">26</text>
<text x="117.9" y="119.9">Power</text>
<text x="124.7" y="119.9">will</text>
<text x="129.1" y="119.9">come</text>
<text x="135.3" y="119.9">from</text>
<text x="140.8" y="119.9">the</text>
<text x="117.9" y="121.9">Mini</text>
<text x="122.8" y="121.9">USB</text>
<text x="127.8" y="121.9">for</text>
<text x="131.6" y="121.9">this</text>
<text x="136.3" y="121.9">system</text>
<text x="270.5" y="171.2">Optional</text>
<text x="290.8" y="169.2">Using</text>
<text x="290.8" y="171.2">3mA</text>
<text x="296" y="171.2">þÿ&quot;c2Wh</text>
<text x="303.5" y="169.2">instead</text>
<text x="303.7" y="171.2">in</text>
<text x="306.6" y="171.2">30</text>
<text x="310.2" y="171.2">days</text>
<text x="311.6" y="169.2">of</text>
<text x="157.5" y="196.8">LEDs</text>
<text x="157.5" y="198.8">3</text>
<text x="157.5" y="200.9">Active RED</text>
<text x="157.5" y="202.9">OFF BLANK</text>
<text x="159.9" y="198.8">Zones</text>
</g>
<g font-size="1.8">
<text x="123.2" y="88.6">~{SLEEP}</text>
<text x="214.4" y="88.6">I2C_SDA</text>
<text x="214.5" y="86">I2C_SCL</text>
<text x="123.2" y="91.1">STATE_INTERRUPT</text>
<text x="123.2" y="93.6">ZONE1_BTN</text>
<text x="123.2" y="98.7">ZONE3_BTN</text>
<text x="123.2" y="96.2">ZONE2_BTN</text>
<text x="123.2" y="105.1">Zone1_ACTIVE</text>
<text x="77.9" y="112.7">ZONE1_BTN</text>
<text x="123.2" y="112.7">Zone3_ACTIVE</text>
<text x="123.2" y="110.1">Zone2_ACTIVE</text>
<text x="215.9" y="136.8">ZONE1_BTN</text>
<text x="254.5" y="136.8">ZONE1_BTN</text>
<text x="215.9" y="139.4">ZONE2_BTN</text>
<text x="215.9" y="141.9">ZONE3_BTN</text>
<text x="254.5" y="139.4">ZONE2_BTN</text>
<text x="254.5" y="141.9">ZONE3_BTN</text>
<text x="187" y="149.5">~{SLEEP}</text>
<text x="215.9" y="147">Zone2_ACTIVE</text>
<text x="215.9" y="149.5">Zone3_ACTIVE</text>
<text x="215.9" y="144.4">Zone1_ACTIVE</text>
<text x="252.3" y="144.4">Zone1_ACTIVE</text>
<text x="252.3" y="147">Zone2_ACTIVE</text>
<text x="252.3" y="149.5">Zone3_ACTIVE</text>
<text x="77.9" y="150.8">ZONE2_BTN</text>
<text x="176.3" y="154.6">STATE_INTERRUPT</text>
<text x="185.3" y="159.7">I2C_SCL</text>
<text x="185.2" y="164.8">I2C_SDA</text>
<text x="77.9" y="187.6">ZONE3_BTN</text>
<text x="157.5" y="209.2">Zone1_ACTIVE</text>
<text x="157.5" y="219.4">Zone2_ACTIVE</text>
<text x="157.5" y="229.5">Zone3_ACTIVE</text>
</g>
<g font-size="1.8" fill="#848400">
<text x="30.5" y="131.9">File:</text>
<text x="35.7" y="131.9">Zone_1_Enable.kicad_sch</text>
<text x="30.5" y="170">File:</text>
<text x="35.7" y="170">Zone_2_Enable.kicad_sch</text>
<text x="30.5" y="206.8">File:</text>
<text x="35.7" y="206.8">Zone_3_Enable.kicad_sch</text>
</g>
</svg>
